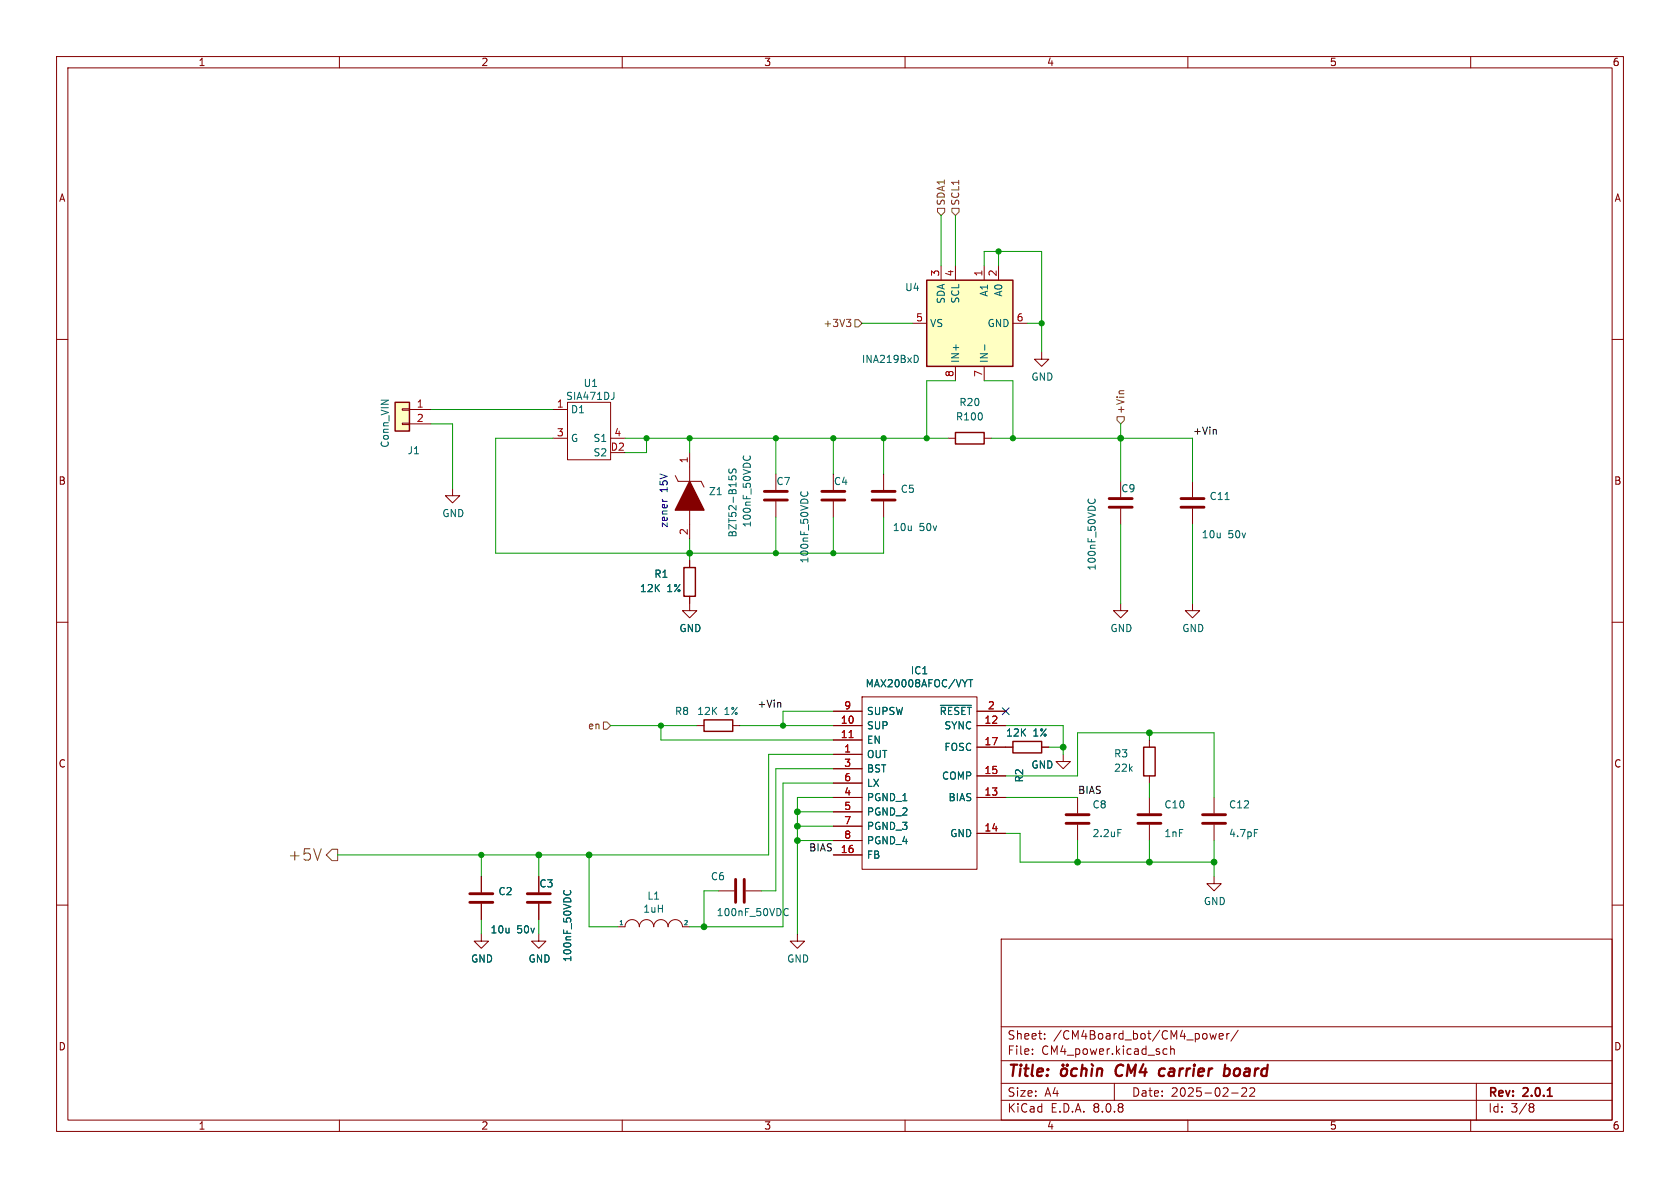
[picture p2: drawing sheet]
<svg xmlns="http://www.w3.org/2000/svg" width="297mm" height="210mm" viewBox="0 0 297 210" stroke-linecap="round" stroke-linejoin="round" font-family="sans-serif">
<g fill="none" stroke="#840000" stroke-width=".18">
<path d="M10 10h277v190h-277zM12 12h273v186h-273zM60 10v2M110 10v2M160 10v2M210 10v2M260 10v2M10 60h2M97.8 72.4h2.5M97.8 77.5h2.5M100.3 71.1h7.6v10.2h-7.6zM107.9 77.5h2.6"/>
<path d="M167.6 77.5h1.3M174 77.5h1.3M184.1 62.2v1.3h1.3l-1.3 1.3-1.2-1.3h1.2M285 60h2M80 86.4v1.2h1.3l-1.3 1.3-1.3-1.3h1.3M121.9 99.1v1.2M147.3 83.8v2.8M147.3 88.6v2.8M198.1 85.1v2.8M198.1 89.9v2.8M210.8 85.1v2.8M210.8 89.9v2.8"/>
<path d="M10 110h2M121.9 105.4v2.6h1.3l-1.3 1.2-1.3-1.2h1.3M198.1 106.7v1.3h1.3l-1.3 1.2-1.3-1.2h1.3M285 110h2M147.3 133.4h5.1M147.3 128.3h5.1M147.3 130.8h5.1M147.3 125.7h5.1M147.3 135.9h5.1M147.3 138.4h5.1M152.4 123.2h20.3v30.5h-20.3zM172.7 132.1h6.4"/>
<path d="M172.7 128.3h5.1M172.7 137.2h5.1M172.7 125.7h5.1M184.1 132.1h1.3M188 133.4v1.2h1.2l-1.2 1.3-1.3-1.3h1.3M203.2 130.8v1.3M203.2 137.2v1.2M127 157.5h2.8M131.8 157.5h2.8M147.3 141h5.1M147.3 151.1h5.1M147.3 143.5h5.1"/>
<path d="M147.3 146.1h5.1M147.3 148.6h5.1M172.7 141h5.1M172.7 147.3h5.1M214.6 154.9v1.3h1.3l-1.3 1.3-1.2-1.3h1.2M214.6 141v2.8M214.6 145.8v2.8M10 160h2M95.2 165.1v1.3h1.3l-1.3 1.2-1.2-1.2h1.2M109.2 163.8h1.3a1.27 1.27 0 0 1 1.3-1.2 1.27 1.27 0 0 1 1.2 1.2 1.27 1.27 0 0 1 1.3-1.2 1.27 1.27 0 0 1 1.3 1.2 1.27 1.27 0 0 1 1.2-1.2 1.27 1.27 0 0 1 1.3 1.2 1.27 1.27 0 0 1 1.3-1.2 1.27 1.27 0 0 1 1.2 1.2h1.3M177 166h108v32h-108zM285 160h2"/>
<path d="M60 198v2M110 198v2M160 198v2M177 194.5h108M177 191.5h108M177 187.5h108M177 181.5h108M182.5 186.3v.1M182.5 185.5v.1M184.7 183.6v.1M184.7 182.8v.1M197 191.5v3"/>
<path d="M205.7 186.3h.6M205.7 185.5h.6M207 185.5l.2-.1 .3 .1 .1 .9M207 184.9v1.5M210 198v2M213.9 182.7l.3 1 .3-.7 .2 .7 .3-1M215.5 183.2l.7-.1v-.3l-.5-.1-.2 .2 .1 .7h.6M216.9 182.7v1M217.3 182.7l-.3 .1-.1 .2M217.7 193.2h1.2M218.9 182.1l-1.3 2M219.5 192.4l.6-.1 .2 .1 .1 .3-.9 1.1h.9"/>
<path d="M221 192.4l.5-.1 .2 .1 .1 .3-.9 1.1h.9M260 198v2M261 191.5v6.5M270.6 195.1l.4 .1 .2 .2-.3 .3M270.6 195.7h.3M270.9 195.7l.2 .2 .1 .4-.2 .2-.4 .1"/>
</g>
<path d="M273.6 193.8h.8" fill="none" stroke="#840000" stroke-width=".3"/>
<g fill="none" stroke="#840000" stroke-width=".4">
<path d="M187.7 189.1a.52 .52 0 0 1 .6-.2 .52 .52 0 0 1 .4 .4l-.1 .5a.55 .55 0 0 1-.5 .4 .55 .55 0 0 1-.6-.4zM187.9 188.2l.1 .1-.1 .1M187.9 188.2l-.1 .1 .1 .1M187.9 188.2v.2M188.7 188.2l-.1 .1 .1 .1M188.7 188.2l.1 .1-.1 .1M188.7 188.2v.2M190.4 189a.66 .66 0 0 0-1 .3l-.1 .5 .2 .3 .2 .1 .6-.1M191.3 189.1a.49 .49 0 0 1 .8 .1l-.1 1M191.4 188.2l-.3 2M193 188.1l.2 .3M193.1 188.9l-.2 1.3"/>
<path d="M194 189.1a.49 .49 0 0 1 .9 .1l-.2 1M194 188.9l-.1 1.3M197.5 188.5a1.27 1.27 0 0 0 0 1.6M205 190.1l.2 .1 .6-.1M205.9 189a.66 .66 0 0 0-1 .3M216.5 189l.2-.1 .6 .1 .1 .3-.1 .5a.66 .66 0 0 1-.9 .3M216.6 188.2l-.3 2"/>
</g>
<path d="M145.3 88.4h4.1M145.3 86.9h4.1M196.1 89.7h4.1M196.1 88.1h4.1M208.8 89.7h4.1M208.8 88.1h4.1M130 155.4v4.1M131.6 155.4v4.1M212.6 145.5h4.1M212.6 144h4.1" fill="none" stroke="#840000" stroke-width=".51"/>
<path d="M108.5 69.3v1l-.1 .3M141.7 86.9l-.2 .3 .1 .3M142.7 86.9l.1 .3v.3M192.5 88.2l-.2 .3 .1 .3M193.5 88.2l.1 .3v.3M216.6 88.3h.7M166.2 124.7h5.5M171.2 120.1h.8M171.6 120.1v1.3M221.8 146.6h.6M138.8 160.7l.3-.1 .2 .1M139.3 161.7l-.2 .2-.3-.1" fill="none" stroke="#006464" stroke-width=".18"/>
<path d="M168.9 76.5h5.1v2h-5.1zM120.9 100.3h2v5.1h-2zM179.1 131.1h5v2h-5zM202.2 132.1h2v5.1h-2z" fill="none" stroke="#840000" stroke-width=".25"/>
<path d="M150.1 130.4h.7" fill="none" stroke="#a90000" stroke-width=".18"/>
<path d="M163.8 49.5h15.3v15.3h-15.3z" fill="#ffffc2"/>
<path d="M163.8 49.5h15.3v15.3h-15.3zM124.5 127.3h5v2h-5z" fill="none" stroke="#840000" stroke-width=".25"/>
<g fill="none" stroke="#840000" stroke-width=".18">
<path d="M161.3 57.2h2.5M166.4 47v2.5M168.9 47v2.5M174 47v2.5M176.5 47v2.5M179.1 57.2h2.5M168.9 64.8v2.5M174 64.8v2.5M119.4 84.1l.5 1h4.1l.5 1M121.9 80v5.1M121.9 90.2v5.1M137.2 83.8v2.8"/>
<path d="M137.2 88.6v2.8M156.2 83.8v2.8M156.2 88.6v2.8M210.8 106.7v1.3h1.3l-1.3 1.2-1.3-1.2h1.3M123.2 128.3h1.3M129.5 128.3h1.3M85.1 154.9v2.8M85.1 159.8v2.8M95.2 154.9v2.8M95.2 159.8v2.8M190.5 141v2.8M190.5 145.8v2.8"/>
<path d="M203.2 141v2.8M203.2 145.8v2.8M85.1 165.1v1.3h1.3l-1.3 1.2-1.3-1.2h1.3M141 165.1v1.3h1.2l-1.2 1.2-1.3-1.2h1.3"/>
</g>
<path d="M161.9 62.8a.68 .68 0 0 1 .5 .6 .68 .68 0 0 1-.5 .7M174.1 61v.9M128.8 84.2v.6M128.9 82.9l-.1 .5 .2 .2h.3l.3-.6 .3-.1 .2 .2v.5M129.3 84.4l.3-.3h.3l.2 .3M131.5 80.6l-.1 .2v.3M132.5 80.6l.2 .2-.1 .3M99.8 157.4l-.2 .3 .1 .3M100.8 157.4l.1 .3-.1 .3M197.6 146.6h.6" fill="none" stroke="#006464" stroke-width=".18"/>
<path d="M135.1 88.4h4.1M135.1 86.9h4.1M154.2 88.4h4M154.2 86.9h4M83.1 159.5h4M83.1 158h4M93.2 159.5h4.1M93.2 158h4.1M188.5 145.5h4M188.5 144h4M201.2 145.5h4M201.2 144h4" fill="none" stroke="#840000" stroke-width=".51"/>
<path d="M121.9 85.1l2.6 5.1h-5.1z" fill="#840000" stroke="#840000" stroke-width=".25"/>
<path d="M69.8 71.1h2.6v5.1h-2.6z" fill="#ffffc2"/>
<g fill="none" stroke="#840000" stroke-width=".18">
<path d="M71.1 74.8h1.3v.3h-1.3zM71.1 72.3h1.3v.2h-1.3zM72.4 72.4h3.8M72.4 74.9h3.8M121.9 99.1v1.2M121.9 105.4v1.3M147.3 133.4h5.1M147.3 128.3h5.1M147.3 130.8h5.1M147.3 125.7h5.1M147.3 135.9h5.1M147.3 138.4h5.1"/>
<path d="M172.7 128.3h5.1M172.7 137.2h5.1M172.7 132.1h6.4M172.7 125.7h5.1M184.1 132.1h1.3M85.1 154.9v2.8M85.1 159.8v2.8M95.2 154.9v2.8M95.2 159.8v2.8M147.3 141h5.1M147.3 151.1h5.1M147.3 143.5h5.1"/>
<path d="M147.3 146.1h5.1M147.3 148.6h5.1M172.7 141h5.1M172.7 147.3h5.1"/>
</g>
<path d="M69.8 71.1h2.6v5.1h-2.6z" fill="none" stroke="#840000" stroke-width=".25"/>
<path d="M165.7 36.8h1.3v.7l-.6 .6-.7-.6zM168.3 36.8h1.2v.7l-.6 .6-.6-.6zM149.6 56.5h.8l-.4 .4M150.2 56.9l.2 .3v.3l-.2 .2M151.1 56.5h.7l.6 .7-.6 .6h-.7zM197.5 73.7h1.3v.6l-.7 .6-.6-.6zM198.7 69.1h-.7l-.1 .1M106.7 127.6h.6l.6 .7-.6 .6h-.6zM58.7 150.1h1v2h-1l-1-1z" fill="none" stroke="#725600" stroke-width=".18"/>
<path d="M214.9 75.9l.1 .2v.7M137.8 124.2l.2 .2v.6" fill="none" stroke="#0f0f0f" stroke-width=".18"/>
<path d="M117.1 88.3v.1" fill="none" stroke="#0000c2" stroke-width=".18"/>
<g fill="none" stroke="#009600" stroke-width=".18">
<path d="M166.4 38.1v8.9M168.9 38.1v8.9M152.4 57.2h8.9M174 47v-2.5h10.1v17.7M176.5 44.5v2.5M181.6 57.2h2.5M76.2 74.9h3.8v11.5M76.2 72.4h21.6M97.8 77.5h-10.2v20.3h68.6v-6.4M110.5 77.5h57.1M114.3 77.5v2.5h-3.8M121.9 77.5v2.5"/>
<path d="M137.2 77.5v6.3M147.3 77.5v6.3M156.2 77.5v6.3M168.9 67.3h-5.1v10.2M174 67.3h5.1v10.2M175.3 77.5h35.5v7.6M198.1 74.9v10.2M121.9 95.3v3.8M137.2 91.4v6.4M147.3 91.4v6.4M198.1 92.7v14M210.8 92.7v14"/>
<path d="M107.9 128.3h15.3M116.8 128.3v2.5h30.5M130.8 128.3h16.5M147.3 125.7h-8.9v2.6M147.3 138.4h-8.9v25.4h-16.5M147.3 135.9h-10.1v21.6h-2.6M147.3 133.4h-11.4v17.7h-76.2M177.8 128.3h10.2v5.1M177.8 137.2h12.7v-7.7h24.1v11.5M185.4 132.1h2.6M203.2 129.5v1.3M203.2 138.4v2.6"/>
<path d="M85.1 151.1v3.8M95.2 151.1v3.8M104.1 151.1v12.7h5.1M127 157.5h-2.5v6.3M141 143.5h6.3M141 146.1h6.3M141 148.6h6.3M147.3 141h-6.3v24.1M177.8 147.3h2.5v5.1h34.3M177.8 141h12.7M190.5 148.6v3.8M203.2 148.6v3.8"/>
<path d="M214.6 148.6v6.3M85.1 162.6v2.5M95.2 162.6v2.5"/>
</g>
<path d="M177.2 125.1l1.2 1.2M178.4 125.1l-1.2 1.2" fill="none" stroke="#000084" stroke-width=".18"/>
<path d="M166.2 124.7h5.5M171.2 120.1h.8M171.6 120.1v1.3M99.8 157.4l-.2 .3 .1 .3M100.8 157.4l.1 .3-.1 .3" fill="none" stroke="#006464" stroke-width=".18"/>
<path d="M150.1 130.4h.7" fill="none" stroke="#a90000" stroke-width=".18"/>
<g fill="#009600" stroke="#009600" stroke-width=".18">
<circle cx="176.5" cy="44.5" r=".46"/>
<circle cx="184.1" cy="57.2" r=".46"/>
<circle cx="198.1" cy="77.5" r=".51"/>
<circle cx="179.1" cy="77.5" r=".46"/>
<circle cx="121.9" cy="77.5" r=".46"/>
<circle cx="121.9" cy="97.8" r=".51"/>
<circle cx="137.2" cy="97.8" r=".46"/>
<circle cx="147.3" cy="97.8" r=".46"/>
<circle cx="114.3" cy="77.5" r=".46"/>
<circle cx="137.2" cy="77.5" r=".46"/>
<circle cx="116.8" cy="128.3" r=".46"/>
<circle cx="138.4" cy="128.3" r=".46"/>
<circle cx="141" cy="148.6" r=".51"/>
<circle cx="203.2" cy="152.4" r=".51"/>
<circle cx="190.5" cy="152.4" r=".51"/>
<circle cx="203.2" cy="129.5" r=".51"/>
<circle cx="214.6" cy="152.4" r=".51"/>
<circle cx="188" cy="132.1" r=".51"/>
<circle cx="104.1" cy="151.1" r=".51"/>
<circle cx="95.3" cy="151.1" r=".51"/>
<circle cx="124.5" cy="163.8" r=".51"/>
<circle cx="85.1" cy="151.1" r=".46"/>
<circle cx="141" cy="143.5" r=".51"/>
<circle cx="141" cy="146.1" r=".51"/>
<circle cx="163.8" cy="77.5" r=".46"/>
<circle cx="147.3" cy="77.5" r=".46"/>
<circle cx="156.2" cy="77.5" r=".46"/>
</g>
<text font-size="2.8" fill="#725600" x="50.9" y="152.4">+5V</text>
<g font-size="2.8" fill="#840000">
<text x="178" y="190.9">Title:</text>
<text x="198.1" y="190.9">CM4</text>
<text x="206.6" y="190.9">carrier</text>
<text x="218.8" y="190.9">board</text>
</g>
<g font-size="2.1" fill="#840000">
<text x="178" y="184">Sheet:</text>
<text x="186.2" y="184">/CM4Board_bot/CM4_power/</text>
<text x="178" y="186.7">File:</text>
<text x="184.1" y="186.7">CM4_power.kicad_sch</text>
<text x="178" y="196.9">KiCad</text>
<text x="178" y="194.1">Size:</text>
<text x="184.7" y="194.1">A4</text>
<text x="185.7" y="196.9">E.D.A.</text>
<text x="193.3" y="196.9">8.0.8</text>
<text x="200" y="194.1">Date:</text>
<text x="207" y="194.1">2025-02-22</text>
<text x="263" y="194.3">Rev:</text>
<text x="263" y="196.9">Id:</text>
<text x="267.1" y="196.9">3/8</text>
<text x="269.4" y="194.3">2.0.1</text>
</g>
<g font-size="1.8" fill="#840000">
<text x="35" y="11.9">1</text>
<text x="85" y="11.9">2</text>
<text x="135" y="11.9">3</text>
<text x="185" y="11.9">4</text>
<text x="235" y="11.9">5</text>
<text x="285" y="11.9">6</text>
<text x="10.3" y="35.9">A</text>
<text x="285.3" y="35.9">A</text>
<text x="10.3" y="85.9">B</text>
<text x="285.3" y="85.9">B</text>
<text x="10.3" y="135.9">C</text>
<text x="285.3" y="135.9">C</text>
<text x="10.3" y="185.9">D</text>
<text x="285.3" y="185.9">D</text>
<text x="35" y="199.9">1</text>
<text x="85" y="199.9">2</text>
<text x="135" y="199.9">3</text>
<text x="185" y="199.9">4</text>
<text x="235" y="199.9">5</text>
<text x="285" y="199.9">6</text>
</g>
<g font-size="1.8" fill="#725600">
<text x="167.2" y="36.4" transform="rotate(-90 167.2 36.4)">SDA1</text>
<text x="169.8" y="36.4" transform="rotate(-90 169.8 36.4)">SCL1</text>
<text x="145.5" y="58">+3V3</text>
<text x="199" y="73.3" transform="rotate(-90 199 73.3)">+Vin</text>
<text x="103.9" y="129.1">en</text>
</g>
<g font-size="1.8" fill="#006464">
<text x="159.9" y="51.7">U4</text>
<text x="167.2" y="53.8" transform="rotate(-90 167.2 53.8)">SDA</text>
<text x="169.8" y="53.7" transform="rotate(-90 169.8 53.7)">SCL</text>
<text x="174.9" y="52.5" transform="rotate(-90 174.9 52.5)">A1</text>
<text x="177.4" y="52.5" transform="rotate(-90 177.4 52.5)">A0</text>
<text x="164.3" y="58">VS</text>
<text x="174.5" y="58">GND</text>
<text x="152.3" y="64.4">INA219BxD</text>
<text x="169.8" y="64.3" transform="rotate(-90 169.8 64.3)">IN+</text>
<text x="174.9" y="64.3" transform="rotate(-90 174.9 64.3)">IN-</text>
<text x="100" y="70.9">SIA471DJ</text>
<text x="103.1" y="68.6">U1</text>
<text x="169.5" y="72">R20</text>
<text x="182.2" y="67.5">GND</text>
<text x="100.8" y="73.3">D1</text>
<text x="168.9" y="74.5">R100</text>
<text x="68.9" y="79.3" transform="rotate(-90 68.9 79.3)">Conn_VIN</text>
<text x="72" y="80.5">J1</text>
<text x="100.8" y="78.3">G</text>
<text x="104.8" y="78.3">S1</text>
<text x="104.8" y="80.9">S2</text>
<text x="125.2" y="87.7">Z1</text>
<text x="137.2" y="86">C7</text>
<text x="147.3" y="86">C4</text>
<text x="159.1" y="87.3">C5</text>
<text x="198.1" y="87.2">C9</text>
<text x="213.8" y="88.6">C11</text>
<text x="78.1" y="91.6">GND</text>
<text x="130.4" y="95.1" transform="rotate(-90 130.4 95.1)">BZT52-B15S</text>
<text x="132.9" y="93.3" transform="rotate(-90 132.9 93.3)">100nF_50VDC</text>
<text x="157.7" y="94.1">10u</text>
<text x="162.5" y="94.1">50v</text>
<text x="212.4" y="95.4">10u</text>
<text x="217.1" y="95.4">50v</text>
<text x="143.1" y="99.7" transform="rotate(-90 143.1 99.7)">100nF_50VDC</text>
<text x="193.9" y="101" transform="rotate(-90 193.9 101)">100nF_50VDC</text>
<text x="113" y="104.9">12K</text>
<text x="115.6" y="102.3">R1</text>
<text x="117.9" y="104.9">1%</text>
<text x="120" y="111.9">GND</text>
<text x="196.2" y="111.9">GND</text>
<text x="208.9" y="111.9">GND</text>
<text x="160.9" y="119.4">IC1</text>
<text x="152.9" y="121.7">MAX20008AFOC/VYT</text>
<text x="119.2" y="126.6">R8</text>
<text x="123.2" y="126.6">12K</text>
<text x="128" y="126.6">1%</text>
<text x="153.2" y="129.1">SUP</text>
<text x="153.2" y="131.7">EN</text>
<text x="153.2" y="126.6">SUPSW</text>
<text x="166" y="126.6">~{RESET}</text>
<text x="166.9" y="129.1">SYNC</text>
<text x="177.8" y="130.4">12K</text>
<text x="182.6" y="130.4">1%</text>
<text x="153.2" y="134.2">OUT</text>
<text x="153.2" y="136.8">BST</text>
<text x="166.9" y="132.9">FOSC</text>
<text x="182.2" y="136.1">GND</text>
<text x="196.9" y="134.1">R3</text>
<text x="196.9" y="136.6">22k</text>
<text x="153.2" y="141.8">PGND_1</text>
<text x="153.2" y="139.3">LX</text>
<text x="166.4" y="138">COMP</text>
<text x="167.6" y="141.8">BIAS</text>
<text x="181.1" y="138.4" transform="rotate(-90 181.1 138.4)">R2</text>
<text x="193" y="143.1">C8</text>
<text x="205.7" y="143.1">C10</text>
<text x="217.2" y="143.1">C12</text>
<text x="153.2" y="144.4">PGND_2</text>
<text x="153.2" y="146.9">PGND_3</text>
<text x="153.2" y="149.5">PGND_4</text>
<text x="167.9" y="148.2">GND</text>
<text x="193" y="148.2">2.2uF</text>
<text x="205.7" y="148.2">1nF</text>
<text x="217.2" y="148.2">4.7pF</text>
<text x="125.6" y="155.8">C6</text>
<text x="153.2" y="152">FB</text>
<text x="88" y="158.4">C2</text>
<text x="95.3" y="157.1">C3</text>
<text x="113.6" y="161.5">1uH</text>
<text x="114.3" y="159.2">L1</text>
<text x="212.7" y="160.2">GND</text>
<text x="86.6" y="165.2">10u</text>
<text x="91.4" y="165.2">50v</text>
<text x="126.6" y="162.2">100nF_50VDC</text>
<text x="83.2" y="170.4">GND</text>
<text x="93.3" y="170.4">GND</text>
<text x="101.2" y="170.2" transform="rotate(-90 101.2 170.2)">100nF_50VDC</text>
<text x="139.1" y="170.4">GND</text>
</g>
<g font-size="1.8" fill="#a90000">
<text x="166.1" y="49" transform="rotate(-90 166.1 49)">3</text>
<text x="168.7" y="49" transform="rotate(-90 168.7 49)">4</text>
<text x="173.7" y="49" transform="rotate(-90 173.7 49)">1</text>
<text x="176.3" y="49" transform="rotate(-90 176.3 49)">2</text>
<text x="161.9" y="56.9">5</text>
<text x="179.6" y="56.9">6</text>
<text x="168.7" y="66.7" transform="rotate(-90 168.7 66.7)">8</text>
<text x="173.7" y="66.7" transform="rotate(-90 173.7 66.7)">7</text>
<text x="73.6" y="72.1">1</text>
<text x="73.6" y="74.7">2</text>
<text x="98.4" y="72.1">1</text>
<text x="98.4" y="77.2">3</text>
<text x="108.5" y="77.2">4</text>
<text x="107.9" y="79.8">D2</text>
<text x="121.7" y="82" transform="rotate(-90 121.7 82)">1</text>
<text x="121.7" y="94.7" transform="rotate(-90 121.7 94.7)">2</text>
<text x="149.2" y="125.5">9</text>
<text x="174.6" y="125.5">2</text>
<text x="148.5" y="128">10</text>
<text x="148.5" y="130.6">11</text>
<text x="173.9" y="128">12</text>
<text x="173.9" y="131.8">17</text>
<text x="149.2" y="133.1">1</text>
<text x="149.2" y="135.6">3</text>
<text x="173.9" y="136.9">15</text>
<text x="149.2" y="140.7">4</text>
<text x="149.2" y="143.3">5</text>
<text x="149.2" y="138.2">6</text>
<text x="173.9" y="140.7">13</text>
<text x="149.2" y="145.8">7</text>
<text x="149.2" y="148.3">8</text>
<text x="173.9" y="147.1">14</text>
<text x="148.5" y="150.9">16</text>
</g>
<g font-size="1.8" fill="#0f0f0f">
<text x="210.8" y="76.9">+Vin</text>
<text x="133.8" y="125.2">+Vin</text>
<text x="190.5" y="140.4">BIAS</text>
<text x="142.9" y="150.6">BIAS</text>
</g>
<g font-size="1.8" fill="#0000c2">
<text x="118.1" y="87.1" transform="rotate(-90 118.1 87.1)">15V</text>
<text x="118.1" y="93.4" transform="rotate(-90 118.1 93.4)">zener</text>
</g>
<g font-size="1.1" fill="#006464">
<text x="109.3" y="163.6">1</text>
<text x="120.8" y="163.6">2</text>
</g>
</svg>
